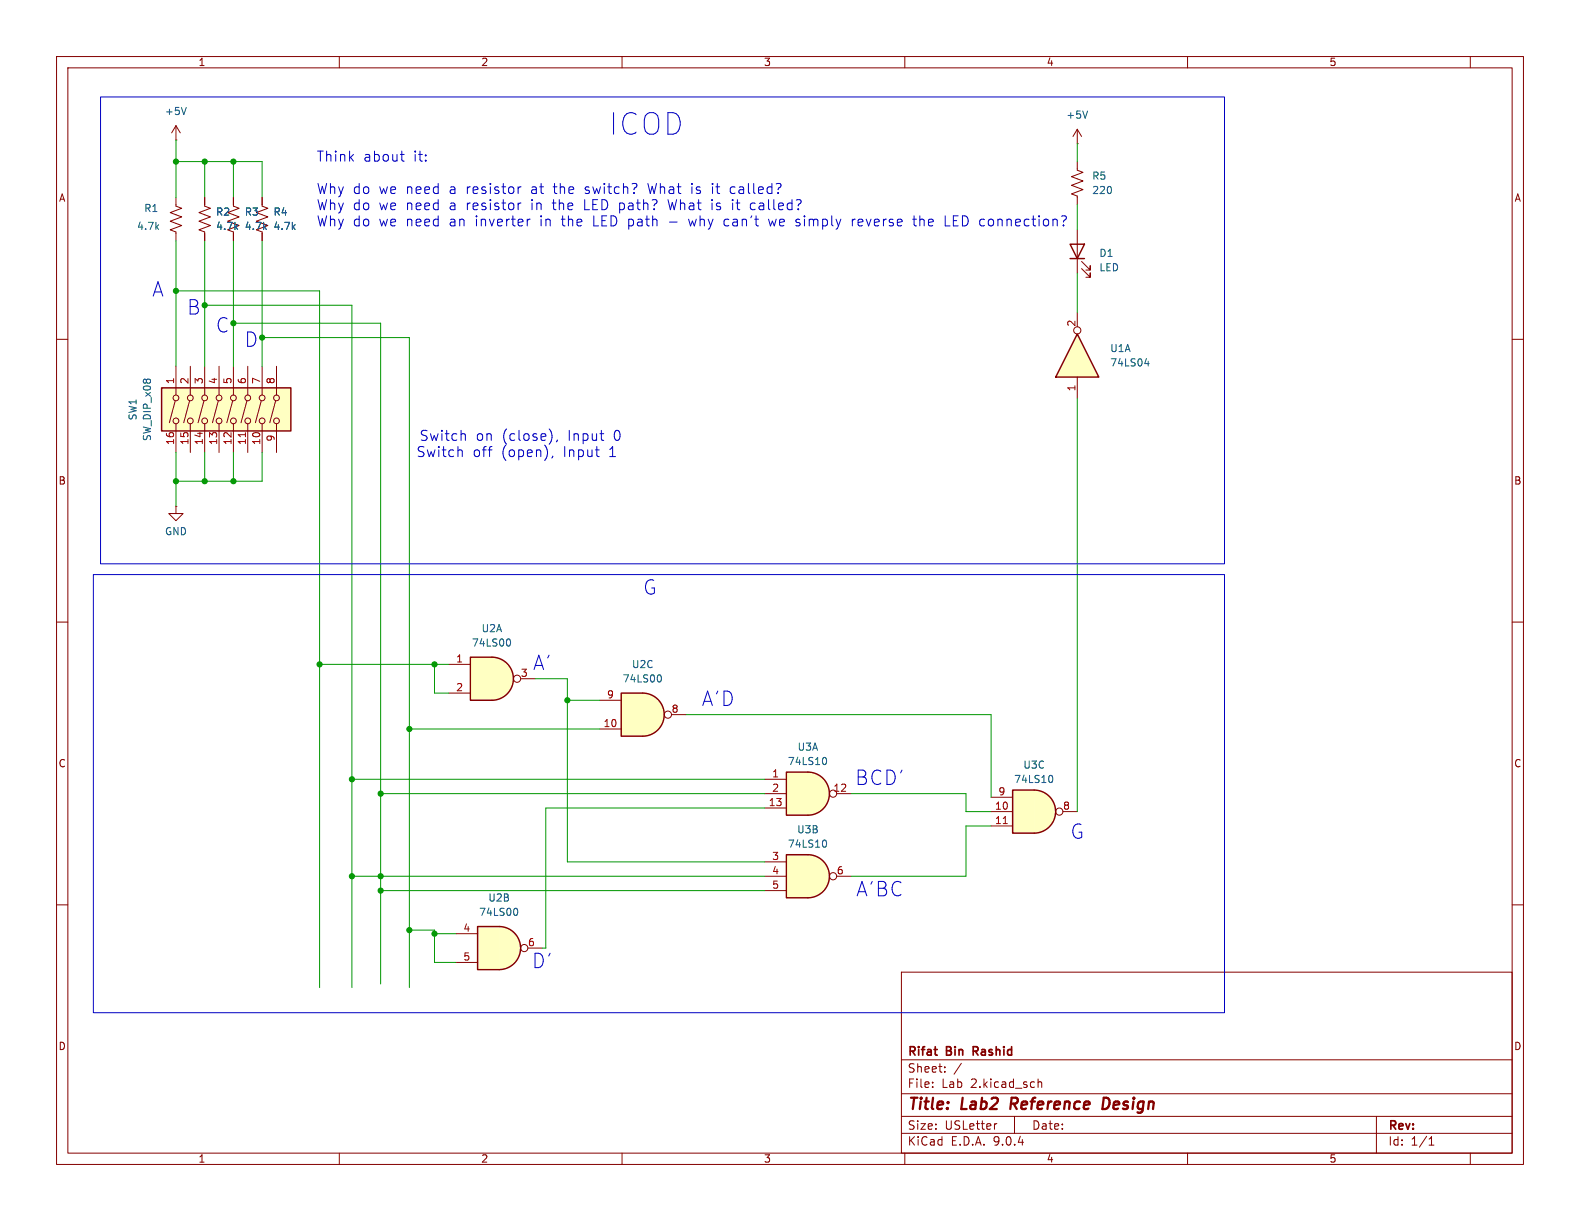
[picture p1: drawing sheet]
<svg xmlns="http://www.w3.org/2000/svg" width="279mm" height="216mm" viewBox="0 0 279 216" stroke-linecap="round" stroke-linejoin="round" font-family="sans-serif">
<g fill="none" stroke="#840000" stroke-width=".18">
<path d="M10 10h259.4v195.9h-259.4zM12 12h255.4v191.9h-255.4zM60 10v2M110 10v2M160 10v2M210 10v2M260 10v2M190.5 28.6v1.5l1 .4-2 .7 2 .8-2 .8 2 .7-2 .8 1 .4v1.5M10 60h2M267.4 60h2M10 110h2M267.4 110h2"/>
<path d="M10 160h2M159.4 171.9h108v32h-108zM267.4 160h2M159.4 197.4h108M159.4 193.4h108M159.4 187.4h108M164.9 192.1v.2M164.9 191.4v.1M167.1 189.4v.2M167.1 188.7v.1M170 188l-1.3 1.9M176.3 198.7l-.3 .1"/>
<path d="M179.4 197.4v3M183.6 190.8v1.5M183.6 191.4l.2-.1 .3 .1 .1 .9M243.4 197.4v6.5M60 203.9v2M110 203.9v2M159.4 200.4h108M160 203.9v2M210 203.9v2M252.7 202.5h.9M252.7 201.4l.4-.4v1.5M260 203.9v2"/>
</g>
<path d="M178.9 194.1l-.2 2M195.9 194.2l-.7-.1-.3 2h.5l.5-.3" fill="none" stroke="#840000" stroke-width=".4"/>
<path d="M165.2 185.6h.5M165.6 186.6h.1M172.1 185.9h.6M172.7 185.1h-.6v1.5" fill="none" stroke="#840000" stroke-width=".3"/>
<path d="M87 116.2a3.8 3.8 0 0 1 3.8 3.8 3.8 3.8 0 0 1-3.8 3.8z" fill="#ffffc2" stroke="#ffffc2" stroke-width=".18"/>
<path d="M83.2 116.2h3.8v7.6h-3.8z" fill="#ffffc2"/>
<path d="M83.2 116.2h3.8a3.8 3.8 0 0 1 3.8 3.8 3.8 3.8 0 0 1-3.8 3.8h-3.8z" fill="none" stroke="#840000" stroke-width=".25"/>
<g fill="none" stroke="#840000" stroke-width=".18">
<path d="M79.4 117.5h3.8M79.4 122.6h3.8M92.1 120h2.5"/>
<circle cx="91.4" cy="120" r=".63"/>
</g>
<path d="M90 113a.79 .79 0 0 1 0 1.2" fill="none" stroke="#006464" stroke-width=".18"/>
<path d="M182.9 139.7a3.8 3.8 0 0 1 3.8 3.8 3.8 3.8 0 0 1-3.8 3.8z" fill="#ffffc2" stroke="#ffffc2" stroke-width=".18"/>
<path d="M179.1 139.7h3.8v7.6h-3.8z" fill="#ffffc2"/>
<path d="M179.1 139.7h3.8a3.8 3.8 0 0 1 3.8 3.8 3.8 3.8 0 0 1-3.8 3.8h-3.8z" fill="none" stroke="#840000" stroke-width=".25"/>
<g fill="none" stroke="#840000" stroke-width=".18">
<path d="M175.3 141h3.8M175.3 143.5h3.8M175.3 146.1h3.8M188 143.5h2.5"/>
<circle cx="187.3" cy="143.5" r=".63"/>
</g>
<path d="M177.4 145.6h.7" fill="none" stroke="#a90000" stroke-width=".18"/>
<path d="M185.9 137.1a.79 .79 0 0 1 0 1.3" fill="none" stroke="#006464" stroke-width=".18"/>
<path d="M142.9 136.5a3.8 3.8 0 0 1 3.8 3.8 3.8 3.8 0 0 1-3.8 3.8z" fill="#ffffc2" stroke="#ffffc2" stroke-width=".18"/>
<path d="M139.1 136.5h3.8v7.6h-3.8z" fill="#ffffc2"/>
<path d="M139.1 136.5h3.8a3.8 3.8 0 0 1 3.8 3.8 3.8 3.8 0 0 1-3.8 3.8h-3.8z" fill="none" stroke="#840000" stroke-width=".25"/>
<g fill="none" stroke="#840000" stroke-width=".18">
<path d="M135.3 137.8h3.8M135.3 140.3h3.8M135.3 142.9h3.8M148 140.3h2.5"/>
<circle cx="147.3" cy="140.3" r=".63"/>
</g>
<path d="M145.9 133.9a.79 .79 0 0 1 0 1.3" fill="none" stroke="#006464" stroke-width=".18"/>
<path d="M113.7 122.6a3.8 3.8 0 0 1 3.8 3.8 3.8 3.8 0 0 1-3.8 3.8z" fill="#ffffc2" stroke="#ffffc2" stroke-width=".18"/>
<path d="M109.9 122.6h3.8v7.6h-3.8z" fill="#ffffc2"/>
<path d="M109.9 122.6h3.8a3.8 3.8 0 0 1 3.8 3.8 3.8 3.8 0 0 1-3.8 3.8h-3.8z" fill="none" stroke="#840000" stroke-width=".25"/>
<g fill="none" stroke="#840000" stroke-width=".18">
<path d="M106 123.8h3.9M106 128.9h3.9M118.7 126.4h2.6"/>
<circle cx="118.1" cy="126.4" r=".63"/>
</g>
<path d="M116.7 119.3a.79 .79 0 0 1 0 1.3" fill="none" stroke="#006464" stroke-width=".18"/>
<path d="M142.9 151.1a3.8 3.8 0 0 1 3.8 3.8 3.8 3.8 0 0 1-3.8 3.9z" fill="#ffffc2" stroke="#ffffc2" stroke-width=".18"/>
<path d="M139.1 151.1h3.8v7.7h-3.8z" fill="#ffffc2"/>
<path d="M139.1 151.1h3.8a3.8 3.8 0 0 1 3.8 3.8 3.8 3.8 0 0 1-3.8 3.9h-3.8z" fill="none" stroke="#840000" stroke-width=".25"/>
<g fill="none" stroke="#840000" stroke-width=".18">
<path d="M36.2 34.9v1.5l1 .4-2 .8 2 .8-2 .7 2 .8-2 .7 1 .4v1.5M41.3 34.9v1.5l1 .4-2 .8 2 .8-2 .7 2 .8-2 .7 1 .4M46.4 34.9v1.5l1 .4-2.1 .8 2.1 .8-2.1 .7 2.1 .8-2.1 .7 1.1 .4M41.3 41.3v1.2M46.4 41.3v1.2M135.3 152.4h3.8M135.3 154.9h3.8M135.3 157.5h3.8M148 154.9h2.5"/>
<circle cx="147.3" cy="154.9" r=".63"/>
</g>
<path d="M145.9 148.5a.79 .79 0 0 1 0 1.3" fill="none" stroke="#006464" stroke-width=".18"/>
<path d="M28.6 68.6h22.8v7.6h-22.8z" fill="#ffffc2"/>
<g fill="none" stroke="#840000" stroke-width=".18">
<path d="M31.1 24.8h.1M31.1 22.2v2.6M31.1 22.2l-.7 1.3M31.1 22.2l.8 1.3M190.5 25.4h.1M190.5 22.9v2.5M190.5 22.9l-.8 1.2M190.5 22.9l.8 1.2M190.5 40.6v7.7M191.3 47.5l1.5 1.5v-.7v.7h-.8M191.3 46.2l1.5 1.6v-.8v.8h-.8M31 70.9l-1.1 3.9"/>
<path d="M31.1 64.8v5.1M31.1 74.9v5.1M33.5 70.9l-1 3.9M33.7 64.8v5.1M33.7 74.9v5.1M36.1 70.9l-1.1 3.9M36.2 64.8v5.1M36.2 74.9v5.1M38.6 70.9l-1 3.9M38.7 64.8v5.1M38.7 74.9v5.1M41.1 70.9l-1 3.9"/>
<path d="M41.3 64.8v5.1M41.3 74.9v5.1M43.7 70.9l-1.1 3.9M43.8 64.8v5.1M43.8 74.9v5.1M46.2 70.9l-1 3.9M46.4 64.8v5.1M46.4 74.9v5.1M48.7 70.9l-1 3.9M48.9 64.8v5.1M48.9 74.9v5.1M31.1 89.5v1.3h1.3l-1.3 1.3-1.3-1.3h1.3"/>
<path d="M31.1 89.5h.1"/>
<circle cx="31.1" cy="70.4" r=".51"/>
<circle cx="31.1" cy="74.4" r=".51"/>
<circle cx="33.7" cy="74.4" r=".51"/>
<circle cx="33.7" cy="70.4" r=".51"/>
<circle cx="36.2" cy="74.4" r=".51"/>
<circle cx="36.2" cy="70.4" r=".51"/>
<circle cx="38.7" cy="70.4" r=".51"/>
<circle cx="38.7" cy="74.4" r=".51"/>
<circle cx="41.3" cy="74.4" r=".51"/>
<circle cx="41.3" cy="70.4" r=".51"/>
<circle cx="43.8" cy="74.4" r=".51"/>
<circle cx="43.8" cy="70.4" r=".51"/>
<circle cx="46.4" cy="74.4" r=".51"/>
<circle cx="46.4" cy="70.4" r=".51"/>
<circle cx="48.9" cy="74.4" r=".51"/>
<circle cx="48.9" cy="70.4" r=".51"/>
</g>
<path d="M189.2 43.2h2.6l-1.3 2.5zM189.2 45.7h2.6M28.6 68.6h22.8v7.6h-22.8z" fill="none" stroke="#840000" stroke-width=".25"/>
<path d="M43.4 76.5v.7" fill="none" stroke="#a90000" stroke-width=".18"/>
<path d="M32.9 19l-.4 1.3M192.3 19.6l-.4 1.3" fill="none" stroke="#006464" stroke-width=".18"/>
<path d="M190.5 59.1l3.8 7.6h-7.6z" fill="#ffffc2"/>
<path d="M190.5 59.1l3.8 7.6h-7.6z" fill="none" stroke="#840000" stroke-width=".25"/>
<g fill="none" stroke="#840000" stroke-width=".18">
<path d="M190.5 55.2v2.6M190.5 66.7v3.8"/>
<circle cx="190.5" cy="58.4" r=".63"/>
</g>
<path d="M202.4 64.3h.8M203 63.9v.8" fill="none" stroke="#006464" stroke-width=".18"/>
<path d="M88.3 163.8a3.8 3.8 0 0 1 3.8 3.8 3.8 3.8 0 0 1-3.8 3.9z" fill="#ffffc2" stroke="#ffffc2" stroke-width=".18"/>
<path d="M84.5 163.8h3.8v7.7h-3.8z" fill="#ffffc2"/>
<path d="M84.5 163.8h3.8a3.8 3.8 0 0 1 3.8 3.8 3.8 3.8 0 0 1-3.8 3.9h-3.8z" fill="none" stroke="#840000" stroke-width=".25"/>
<g fill="none" stroke="#840000" stroke-width=".18">
<path d="M31.1 34.9v1.5l1 .4-2 .8 2 .8-2 .7 2 .8-2 .7 1 .4v1.5M36.2 34.9v1.3M41.3 34.9v1.3M46.4 34.9v1.3M36.2 41.3v1.2M41.3 41.3v1.2M46.4 41.3v1.2M80.6 165.1h3.9M80.6 170.2h3.9M93.3 167.6h2.6"/>
<circle cx="92.7" cy="167.6" r=".63"/>
</g>
<path d="M91.3 160.6a.79 .79 0 0 1 0 1.3" fill="none" stroke="#006464" stroke-width=".18"/>
<g fill="none" stroke="#009600" stroke-width=".18">
<path d="M31.1 24.8v10.1M31.1 28.6h15.3v6.3M36.2 28.6v6.3M41.3 28.6v6.3M190.5 25.4v3.2M190.5 36.2v4.4M31.1 42.5v22.3M31.1 51.4h25.4v123.2M36.2 42.5v22.3M36.2 54h26v120.6M41.3 42.5v22.3M41.3 57.2h26v116.8"/>
<path d="M46.4 42.5v22.3M46.4 59.7h26v114.9M190.5 48.3v6.9M190.5 70.5v73M31.1 80v9.5M36.2 80v5.1M41.3 80v5.1M46.4 80v5.1h-15.3M56.5 117.5h22.9M76.8 117.5v5.1h2.6M62.2 137.8h73.1M72.4 128.9h33.6"/>
<path d="M94.6 120h5.7v32.4h35M100.3 123.8h5.7M121.3 126.4h54v14.6M62.2 154.9h73.1M67.3 157.5h68M67.3 140.3h68M135.3 142.9h-38.8v24.7h-.6M150.5 140.3h20.3v3.2h4.5M175.3 146.1h-4.5v8.8h-20.3M72.4 164.5h4.4v5.7h3.8M76.8 165.1h3.8"/>
</g>
<g fill="none" stroke="#0000c2" stroke-width=".18">
<path d="M17.8 17.1h198.7v82.6h-198.7zM70.8 27.3h.7M71.1 28.4l.4 .1M91.6 33v1.2M91.6 35.9v1.2M92.1 33l-.3 .1-.2 .3M92.1 35.9l-.3 .1-.2 .2M93.7 38.8l-.4 .1M128.1 38.9v.9M129.2 33.2v.9M129.5 35.4l.1 .1M132.9 36l-.2 .2v.5l.2 .3"/>
<path d="M135.9 38.8l.3 1.1M150.7 38.8v1.1M151.1 38.8l-.4 .3M161.4 38.8h.7M161.6 38.2v1.5l.1 .2h.4M167.1 38.2v1.7h.9M81.5 79.6l.2 .2v.9M82 76.7l.3 .2v1M97.5 76.6v1.2M98.6 77.8l-.2 .3M97.7 80.7l-.1 .3M16.5 101.6h200v77.5h-200z"/>
</g>
<g fill="#009600" stroke="#009600" stroke-width=".18">
<circle cx="67.3" cy="140.3" r=".46"/>
<circle cx="76.8" cy="117.5" r=".46"/>
<circle cx="72.4" cy="128.9" r=".46"/>
<circle cx="62.2" cy="137.8" r=".46"/>
<circle cx="67.3" cy="154.9" r=".46"/>
<circle cx="62.2" cy="154.9" r=".46"/>
<circle cx="67.3" cy="157.5" r=".46"/>
<circle cx="72.4" cy="164.5" r=".46"/>
<circle cx="76.8" cy="165.1" r=".46"/>
<circle cx="31.1" cy="28.6" r=".46"/>
<circle cx="36.2" cy="28.6" r=".46"/>
<circle cx="41.3" cy="28.6" r=".46"/>
<circle cx="36.2" cy="85.1" r=".46"/>
<circle cx="31.1" cy="85.1" r=".46"/>
<circle cx="31.1" cy="51.4" r=".46"/>
<circle cx="36.2" cy="54" r=".46"/>
<circle cx="41.3" cy="85.1" r=".46"/>
<circle cx="56.5" cy="117.5" r=".46"/>
<circle cx="100.3" cy="123.8" r=".46"/>
</g>
<text font-size="5.3" fill="#0000c2" x="107.7" y="24.1">ICOD</text>
<g font-size="3.5" fill="#0000c2">
<text x="26.9" y="52.7">A</text>
<text x="33" y="55.9">B</text>
<text x="113.7" y="105.4">G</text>
<text x="94.2" y="118.7">A'</text>
<text x="124.1" y="125.1">A'D</text>
<text x="151.2" y="139">BCD'</text>
<text x="189.3" y="148.6">G</text>
<text x="151.4" y="158.7">A'BC</text>
<text x="94" y="171.4">D'</text>
</g>
<g font-size="3.5" fill="#009600">
<text x="38.1" y="59">C</text>
<text x="43.2" y="61.6">D</text>
</g>
<g font-size="2.8" fill="#840000">
<text x="160.4" y="196.8">Title:</text>
<text x="170.1" y="196.8">Lab2</text>
<text x="179.5" y="196.8">Reference</text>
<text x="196.6" y="196.8">Design</text>
</g>
<g font-size="2.5" fill="#0000c2">
<text x="55.9" y="28.8">Think</text>
<text x="64.2" y="28.8">about</text>
<text x="73.1" y="28.8">it:</text>
<text x="55.9" y="34.5">Why do</text>
<text x="67" y="34.5">we need</text>
<text x="79.6" y="34.5">a resistor</text>
<text x="94.2" y="34.5">at</text>
<text x="98.2" y="34.5">the</text>
<text x="103.9" y="34.5">switch?</text>
<text x="115.1" y="34.5">What</text>
<text x="122.9" y="34.5">is</text>
<text x="126.6" y="34.5">it</text>
<text x="129.9" y="34.5">called?</text>
<text x="55.9" y="37.4">Why do</text>
<text x="55.9" y="40.2">Why do</text>
<text x="67" y="37.4">we need</text>
<text x="67" y="40.2">we need</text>
<text x="79.6" y="37.4">a resistor</text>
<text x="79.6" y="40.2">an</text>
<text x="84.2" y="40.2">inverter</text>
<text x="94.2" y="37.4">in</text>
<text x="95.8" y="40.2">in</text>
<text x="98.1" y="37.4">the</text>
<text x="99.7" y="40.2">the</text>
<text x="103.7" y="37.4">LED path?</text>
<text x="105.3" y="40.2">LED path</text>
<text x="118.8" y="37.4">What</text>
<text x="118.9" y="40.2">-</text>
<text x="122.5" y="40.2">why</text>
<text x="126.5" y="37.4">is</text>
<text x="128.8" y="40.2">can't</text>
<text x="130.3" y="37.4">it</text>
<text x="133.6" y="37.4">called?</text>
<text x="136.9" y="40.2">we simply</text>
<text x="151.7" y="40.2">reverse</text>
<text x="162.7" y="40.2">the</text>
<text x="168.4" y="40.2">LED connection?</text>
<text x="73.6" y="81">Switch</text>
<text x="74.1" y="78.2">Switch</text>
<text x="83.6" y="81">off</text>
<text x="84.1" y="78.2">on</text>
<text x="88.7" y="81">(open),</text>
<text x="88.8" y="78.2">(close),</text>
<text x="99.7" y="81">Input</text>
<text x="100.5" y="78.2">Input</text>
<text x="107.8" y="81">1</text>
<text x="108.6" y="78.2">0</text>
</g>
<g font-size="2.1" fill="#840000">
<text x="160.4" y="189.9">Sheet:</text>
<text x="160.4" y="187.1">Rifat</text>
<text x="167.4" y="187.1">Bin</text>
<text x="172.7" y="187.1">Rashid</text>
<text x="160.4" y="192.6">File:</text>
<text x="166.5" y="192.6">Lab</text>
<text x="171.7" y="192.6">2.kicad_sch</text>
<text x="160.4" y="202.8">KiCad</text>
<text x="160.4" y="200">Size:</text>
<text x="167.1" y="200">USLetter</text>
<text x="168.1" y="202.8">E.D.A.</text>
<text x="175.7" y="202.8">9.0.4</text>
<text x="182.4" y="200">Date:</text>
<text x="245.4" y="200.2">Rev:</text>
<text x="245.4" y="202.8">Id:</text>
<text x="249.5" y="202.8">1/1</text>
</g>
<g font-size="1.8" fill="#840000">
<text x="35" y="11.9">1</text>
<text x="85" y="11.9">2</text>
<text x="135" y="11.9">3</text>
<text x="185" y="11.9">4</text>
<text x="235" y="11.9">5</text>
<text x="10.3" y="35.9">A</text>
<text x="267.7" y="35.9">A</text>
<text x="10.3" y="85.9">B</text>
<text x="267.7" y="85.9">B</text>
<text x="10.3" y="135.9">C</text>
<text x="267.7" y="135.9">C</text>
<text x="10.3" y="185.9">D</text>
<text x="267.7" y="185.9">D</text>
<text x="35" y="205.8">1</text>
<text x="85" y="205.8">2</text>
<text x="135" y="205.8">3</text>
<text x="185" y="205.8">4</text>
<text x="235" y="205.8">5</text>
</g>
<g font-size="1.8" fill="#006464">
<text x="29.1" y="20.5">+5V</text>
<text x="188.5" y="21.2">+5V</text>
<text x="193" y="32">R5</text>
<text x="193" y="34.5">220</text>
<text x="24.1" y="40.9">4.7k</text>
<text x="25.4" y="37.7">R1</text>
<text x="38.1" y="38.3">R2</text>
<text x="38.1" y="40.9">4.7k</text>
<text x="43.2" y="38.3">R3</text>
<text x="43.2" y="40.9">4.7k</text>
<text x="48.3" y="38.3">R4</text>
<text x="48.3" y="40.9">4.7k</text>
<text x="194.3" y="45.6">D1</text>
<text x="194.3" y="48.2">LED</text>
<text x="196.2" y="62.5">U1A</text>
<text x="196.2" y="65">74LS04</text>
<text x="24.4" y="74.4" transform="rotate(-90 24.4 74.4)">SW1</text>
<text x="26.9" y="78.1" transform="rotate(-90 26.9 78.1)">SW_DIP_x08</text>
<text x="29.1" y="94.8">GND</text>
<text x="85.1" y="112">U2A</text>
<text x="83.3" y="114.5">74LS00</text>
<text x="111.7" y="118.3">U2C</text>
<text x="110" y="120.9">74LS00</text>
<text x="139.2" y="135.5">74LS10</text>
<text x="141" y="132.9">U3A</text>
<text x="180.9" y="136.1">U3C</text>
<text x="179.2" y="138.7">74LS10</text>
<text x="140.9" y="147.5">U3B</text>
<text x="139.2" y="150.1">74LS10</text>
<text x="86.3" y="159.6">U2B</text>
<text x="84.6" y="162.2">74LS00</text>
</g>
<g font-size="1.8" fill="#a90000">
<text x="190.2" y="57.9" transform="rotate(-90 190.2 57.9)">2</text>
<text x="30.9" y="68" transform="rotate(-90 30.9 68)">1</text>
<text x="33.4" y="68" transform="rotate(-90 33.4 68)">2</text>
<text x="35.9" y="68" transform="rotate(-90 35.9 68)">3</text>
<text x="38.5" y="68" transform="rotate(-90 38.5 68)">4</text>
<text x="41" y="68" transform="rotate(-90 41 68)">5</text>
<text x="43.6" y="68" transform="rotate(-90 43.6 68)">6</text>
<text x="46.1" y="68" transform="rotate(-90 46.1 68)">7</text>
<text x="48.6" y="68" transform="rotate(-90 48.6 68)">8</text>
<text x="190.2" y="69.3" transform="rotate(-90 190.2 69.3)">1</text>
<text x="30.9" y="78.8" transform="rotate(-90 30.9 78.8)">16</text>
<text x="33.4" y="78.8" transform="rotate(-90 33.4 78.8)">15</text>
<text x="35.9" y="78.8" transform="rotate(-90 35.9 78.8)">14</text>
<text x="38.5" y="78.8" transform="rotate(-90 38.5 78.8)">13</text>
<text x="41" y="78.8" transform="rotate(-90 41 78.8)">12</text>
<text x="43.6" y="78.8" transform="rotate(-90 43.6 78.8)">11</text>
<text x="46.1" y="78.8" transform="rotate(-90 46.1 78.8)">10</text>
<text x="48.6" y="78.2" transform="rotate(-90 48.6 78.2)">9</text>
<text x="80.6" y="117.2">1</text>
<text x="92" y="119.8">3</text>
<text x="80.6" y="122.3">2</text>
<text x="107.2" y="123.6">9</text>
<text x="106.6" y="128.7">10</text>
<text x="118.7" y="126.1">8</text>
<text x="136.5" y="137.5">1</text>
<text x="135.8" y="142.6">13</text>
<text x="136.5" y="140.1">2</text>
<text x="147.3" y="140.1">12</text>
<text x="175.9" y="143.3">10</text>
<text x="176.5" y="140.7">9</text>
<text x="187.9" y="143.3">8</text>
<text x="175.9" y="145.8">11</text>
<text x="136.5" y="152.1">3</text>
<text x="136.5" y="154.7">4</text>
<text x="147.9" y="154.7">6</text>
<text x="136.5" y="157.2">5</text>
<text x="81.8" y="164.8">4</text>
<text x="93.3" y="167.4">6</text>
<text x="81.8" y="169.9">5</text>
</g>
</svg>
